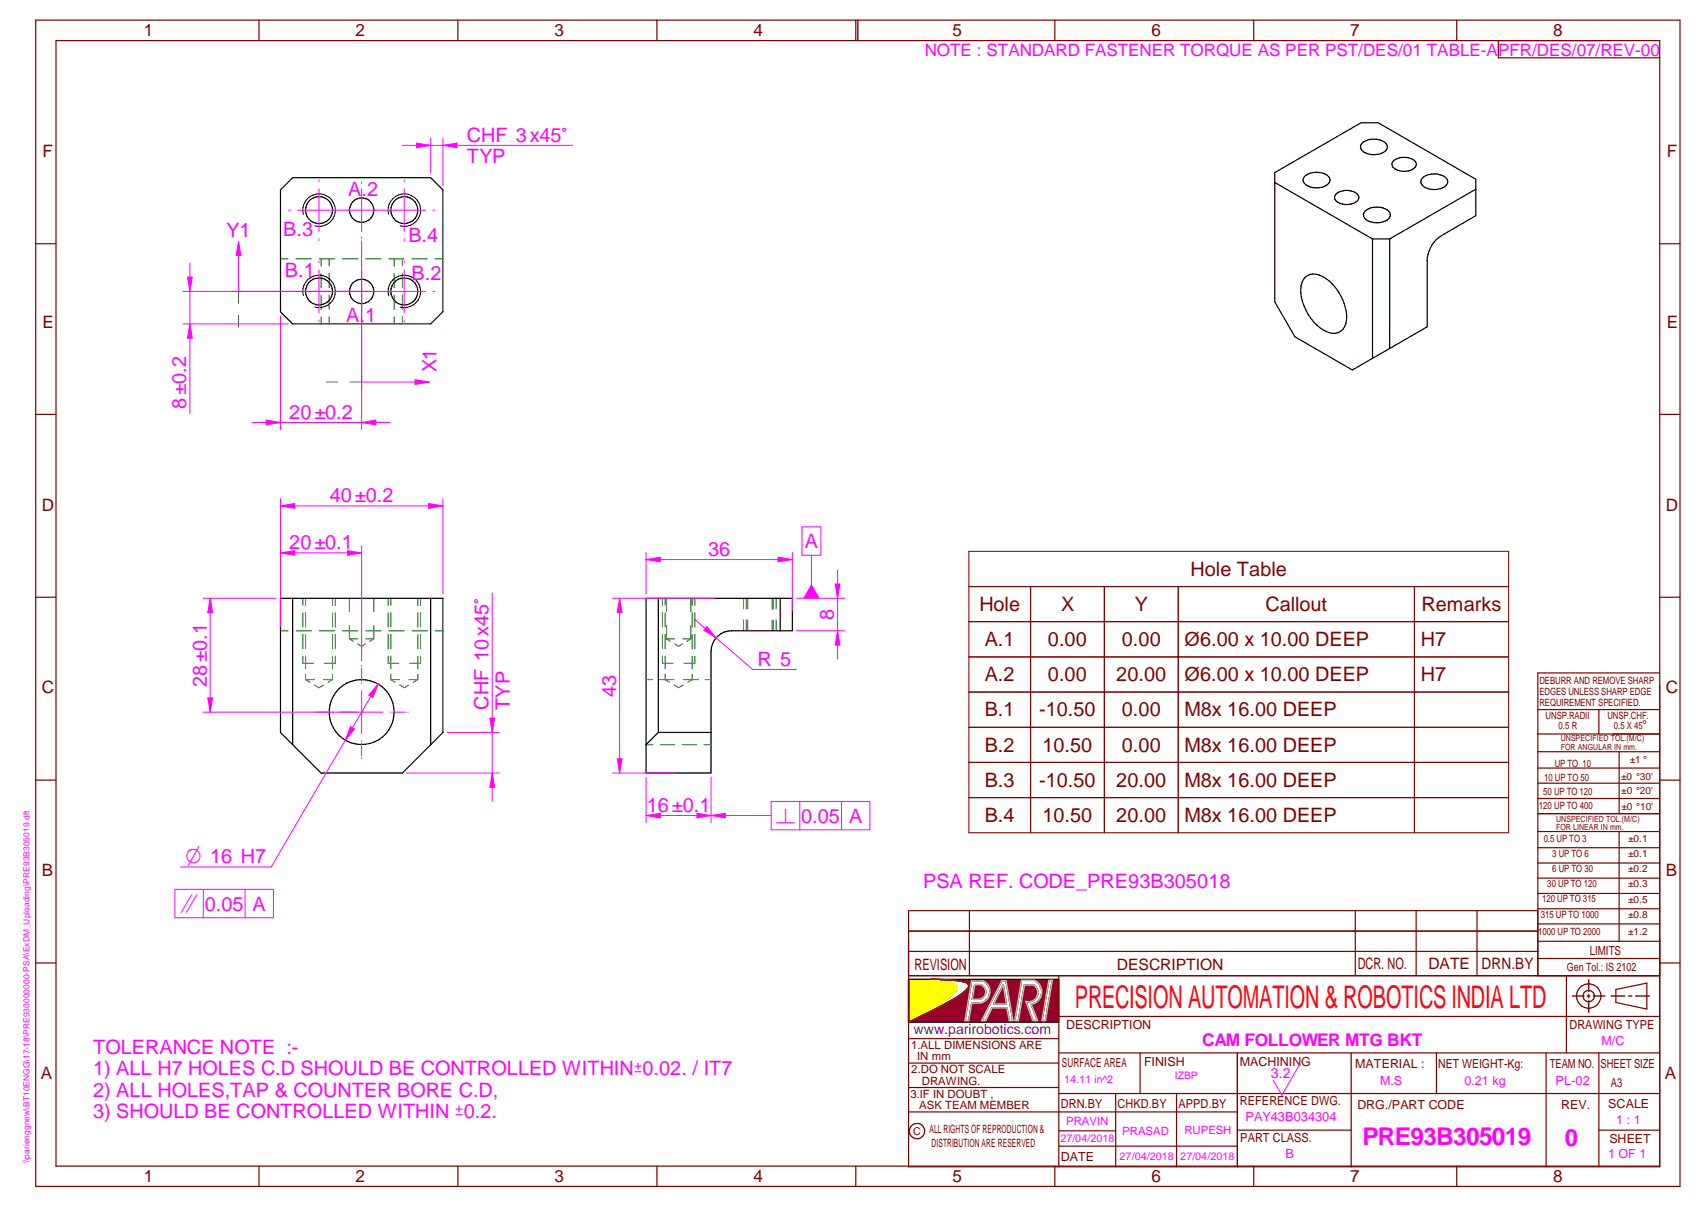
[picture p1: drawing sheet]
<svg xmlns="http://www.w3.org/2000/svg" width="420mm" height="297mm" viewBox="0 0 420 297" stroke-linecap="round" stroke-linejoin="round" font-family="sans-serif">
<g fill="none" stroke="#800000" stroke-width=".3">
<path d="M8.8 5h405v287h-405zM13.8 10h395v277h-395zM63.8 5v5M112.8 5v5M161.8 5v5M210.8 5v5M259.8 5v5M308.8 5v5M358.8 5v5M8.8 60h5M408.8 60h5M8.8 102h5"/>
<path d="M408.8 102h5M8.8 147h5M408.8 147h5M8.8 192h5M408.8 192h5M8.8 237h5M408.8 237h5M63.8 287v5M112.8 287v5M161.8 287v5M210.8 287v5M259.8 287v5"/>
<path d="M308.8 287v5M358.8 287v5"/>
</g>
<path d="M211.3 5v5" fill="none" stroke="#800000" stroke-width=".34"/>
<path d="M239.3 241.4h2.8a2.91 2.91 0 0 1 1.7 2.9 2.91 2.91 0 0 1-2.2 2.5l-2.3 .1-.7 4.3h-1zM246.7 241.3h1.1l1.7 9.9h-.9l-.6-3.2h-3.7l-1.5 3.2h-1zM251.6 241.3h3.2a3.2 3.2 0 0 1 1.7 3.2 3.2 3.2 0 0 1-2.5 2.7l1.6 4h-1.2l-1.8-4.8a2.25 2.25 0 0 0 2.8-1.1 2.25 2.25 0 0 0-.8-2.9h-2.3l-1.5 8.8h-.9zM258.3 241.3h.9l-1.7 9.9h-.9z" fill="none" stroke="#991b1e" stroke-width=".34"/>
<path d="M240.1 242.3h1.4a1.85 1.85 0 0 1 1.2 2 1.85 1.85 0 0 1-1.7 1.6h-1.5z" fill-rule="evenodd" fill="#990026"/>
<path d="M240.1 242.3h1.4a1.85 1.85 0 0 1 1.2 2 1.85 1.85 0 0 1-1.7 1.6h-1.5z" fill="none" stroke="#991b1e" stroke-width=".34"/>
<path d="M247.1 242.4l.8 4.7h-3.2z" fill="#990026"/>
<path d="M247.1 242.4l.8 4.7h-3.2z" fill="none" stroke="#991b1e" stroke-width=".34"/>
<path d="M238.4 242.1l-.2-.1a28.1 28.1 0 0 0-8.9-1l5.2 .9a1.32 1.32 0 0 1 1.2 1 1.32 1.32 0 0 1-.6 1.4l-3.3 2.5-8 4.7 5.6-2.7 5.3-2.8a10.3 10.3 0 0 0 3.9-3.3l-.2-.6M239.3 241.4h2.8a2.91 2.91 0 0 1 1.7 2.9 2.91 2.91 0 0 1-2.2 2.5l-2.3 .1-.7 4.3h-1zM240.1 242.3h1.4a1.85 1.85 0 0 1 1.2 2 1.85 1.85 0 0 1-1.7 1.6h-1.5zM246.7 241.3h1.1l1.7 9.9h-.9l-.6-3.2h-3.7l-1.5 3.2h-1zM247.1 242.4l.8 4.7h-3.2zM251.6 241.3h3.2a3.2 3.2 0 0 1 1.7 3.2 3.2 3.2 0 0 1-2.5 2.7l1.6 4h-1.2l-1.8-4.8a2.25 2.25 0 0 0 2.8-1.1 2.25 2.25 0 0 0-.8-2.9h-2.3l-1.5 8.8h-.9zM258.3 241.3h.9l-1.7 9.9h-.9z" fill="none" stroke="#000" stroke-width=".34"/>
<circle cx="238.4" cy="242.1" r=".17" fill="#000"/>
<path d="M240.1 242.3h1.4a1.85 1.85 0 0 1 1.2 2 1.85 1.85 0 0 1-1.7 1.6h-1.5zM247.1 242.4l.8 4.7h-3.2z" fill="none" stroke="#c0c0c0" stroke-width=".34"/>
<path d="M223.8 241h5.5l4.1 .6a2.41 2.41 0 0 1 2.3 1.4v.1a7.3 7.3 0 0 1-3.4 3.4l-8.5 5z" fill-rule="evenodd" fill="#ff0"/>
<path d="M223.8 241h5.5l5.2 .9a1.23 1.23 0 0 1 1.1 1.6l-1.3 1.5-2.5 1.8-8 4.7z" fill="none" stroke="#f1eb1f" stroke-width=".34"/>
<path d="M229.3 241l3.6 .5 2 .5a1.06 1.06 0 0 1 .8 .8 1.06 1.06 0 0 1-.3 1l-.9 1.1-3.5 2.5-7.2 4.1" fill="none" stroke="#ff0" stroke-width=".34"/>
<path d="M223.8 241v10.5" fill="none" stroke="#000" stroke-width=".34"/>
<path d="M223.8 241v10.5" fill="none" stroke="#000" stroke-width=".3"/>
<path d="M229.3 241l7.2 .4 1.7 .5 .3 .3 .1 .5-1.1 1.4-2.4 1.6-5.6 3.1-5.7 2.7h37v-10.5zM239.3 241.4h2.8a2.91 2.91 0 0 1 1.7 2.9 2.91 2.91 0 0 1-2.2 2.5l-2.3 .1-.7 4.3h-1zM251.6 241.3h3.2a3.2 3.2 0 0 1 1.7 3.2 3.2 3.2 0 0 1-2.5 2.7l1.6 4h-1.2l-1.8-4.8a2.25 2.25 0 0 0 2.8-1.1 2.25 2.25 0 0 0-.8-2.9h-2.3l-1.5 8.8h-.9zM258.3 241.3h.9l-1.7 9.9h-.9zM246.7 241.3h1.1l1.7 9.9h-.9l-.6-3.2h-3.7l-1.5 3.2h-1z" fill-rule="evenodd" fill="#990026"/>
<path d="M223.8 241h37v10.5h-37" fill="none" stroke="#000" stroke-width=".3"/>
<path d="M229.3 241h1a24.8 24.8 0 0 1 7.9 1l.2 .1" fill="none" stroke="#991b1e" stroke-width=".34"/>
<circle cx="238.4" cy="242.1" r=".17" fill="#991b1e"/>
<path d="M223.8 251.5l6.1-2.9 6.1-3.4-4.9 2.7zM229.3 241l2.9 .1a15.2 15.2 0 0 1 6.1 .9l.3 .4M236.8 244.6l-.8 .6M237.5 244.1l-.7 .5M238.1 243.5l-.6 .6M238.5 242.1l.1 .4M238.6 242.4l-.4 1M238.6 242.7l-.3 .6-.8 .8" fill="none" stroke="#991b1e" stroke-width=".34"/>
<path d="M239.3 241.4h2.8a2.91 2.91 0 0 1 1.7 2.9 2.91 2.91 0 0 1-2.2 2.5l-2.3 .1-.7 4.3h-1zM246.7 241.3h1.1l1.7 9.9h-.9l-.6-3.2h-3.7l-1.5 3.2h-1zM251.6 241.3h3.2a3.2 3.2 0 0 1 1.7 3.2 3.2 3.2 0 0 1-2.5 2.7l1.6 4h-1.2l-1.8-4.8a2.25 2.25 0 0 0 2.8-1.1 2.25 2.25 0 0 0-.8-2.9h-2.3l-1.5 8.8h-.9zM258.3 241.3h.9l-1.7 9.9h-.9z" fill="none" stroke="#c0c0c0" stroke-width=".34"/>
<g fill="none" stroke="#800000" stroke-width=".3">
<path d="M394.7 10h-25.7v4.2h39.8M378.7 174.6h30.1M393.8 174.6v6M408.8 168.6v118.5h-185v-63h154.9M408.8 165.6h-30.1v74.5M378.7 185h30.1M378.7 189h30.1M378.7 192.7h30.1M378.7 196.5h30.1M378.7 180.6h30.1M398.8 185v15.2M378.7 200.2h30.1"/>
<path d="M378.7 204.6h30.1M378.7 208.6h30.1M378.7 212.4h30.1M378.7 216.1h30.1M378.7 219.9h30.1M398.8 204.6v27M223.8 229.2h154.9M223.8 234.1h154.9M238.7 224.1v16M333.8 224.1v16M348.8 224.1v16M363.8 224.1v16"/>
<path d="M378.7 223.6h30.1M378.7 227.4h30.1M378.7 231.6h30.1M378.7 235.9h30.1M223.8 255.6h37M223.8 240.1h185M260.8 240.1v47M260.8 250.1h148M260.8 259.1h148M280.8 259.1v10M304.7 259.1v28M332.8 259.1v28"/>
<path d="M353.8 259.1v10M380.8 259.1v28M385.8 240.1v19M393.8 259.1v28M398 243.5l7.6-1.6v6.4l-7.6-1.6zM223.8 273.6h80.9M223.8 267.6h37M223.8 261.6h37M260.8 278.3h14M260.8 269.1h148M274.8 269.1v18M289.8 269.1v18"/>
<path d="M304.7 278.1h28.1M393.8 278.1h15M260.8 282.1h43.9"/>
<circle cx="391.3" cy="245.1" r="2.99"/>
<circle cx="391.3" cy="245.1" r="1.39"/>
<circle cx="225.8" cy="278.3" r="1.9"/>
</g>
<path d="M387.3 245.1h2.8M390.9 245.1h.7M391.3 241.1v2.9M391.3 244.8v.7M391.3 246.3v2.8M392.4 245.1h2.9M396.8 245.1h3.4M401.1 245.1h.8M402.8 245.1h3.5" fill="none" stroke="#800000" stroke-width=".34"/>
<g fill="none" stroke="#f0f" stroke-width=".25">
<path d="M71.1 51.7h.1M71.4 51.7h.2M73.3 51.7h31.5M78.6 44.2v.2M78.6 44.6v.1M78.6 46.5v10.5M78.6 58.7v.1M78.6 59.1v.1M89.1 44.7v.1M89.1 45v.2M89.1 46.5v10.5M89.1 58.2v.2"/>
<path d="M89.1 58.6v.1M99.6 44.2v.2M99.6 44.6v.1M99.6 46.5v10.5M99.6 58.7v.1M99.6 59.1v.1M106.6 51.7h.1M106.9 51.7h.2M71.1 71.7h.1M71.4 71.7h.2M73.3 71.7h31.5M78.6 64.2v.2"/>
<path d="M78.6 64.6v.1M78.6 66.5v10.5M78.6 78.7v.1M78.6 79v.2M89.1 64.7v.2M89.1 65.1v.1M89.1 66.5v10.5M89.1 78.2v.2M89.1 78.6v.1M99.6 64.2v.2M99.6 64.6v.1M99.6 66.5v10.5"/>
<path d="M99.6 78.7v.1M99.6 79v.2M106.6 71.7h.1M106.9 71.7h.2M50 147.2h18M51.8 147.2l.6 3.5h-1.2zM50 175.3h44.3M89.1 163.7v.3M89.1 164.4v3.2M89.1 168.1v.1M89.1 170v10.5M96.1 175.3h.2"/>
<path d="M96.7 175.3h3.2M100.4 175.3h.2M89.1 182.2v.2M89.1 182.8v3.3M89.1 186.5v.2M320 262l-4.3 7.5-2.1-3.7"/>
</g>
<g fill="none" stroke="#000" stroke-width=".3">
<path d="M335.4 35.3a4.7 4.7 0 0 1 6 0 1.45 1.45 0 0 1-1 2.3 4.8 4.8 0 0 1-5-.6 1.23 1.23 0 0 1 0-1.7zM343.1 39.6a4.1 4.1 0 0 1 5.6 .4 1.76 1.76 0 0 1-1.8 2 3.9 3.9 0 0 1-4-1.1v-.9zM69.1 46.7l3-3h34l3 3v30l-3 3h-34l-3-3zM314 44.9l24 13.9M321.3 43.5a4.6 4.6 0 0 1 5.9 0 1.45 1.45 0 0 1-.9 2.3 4.7 4.7 0 0 1-5-.7 1.17 1.17 0 0 1 0-1.6zM329 47.8a4 4 0 0 1 5.6 .4 1.76 1.76 0 0 1-1.9 2 3.9 3.9 0 0 1-4-1.2v-.8zM336.1 52.1a4.6 4.6 0 0 1 6 0 1.47 1.47 0 0 1-.9 2.3 4.7 4.7 0 0 1-5.1-.7 1.17 1.17 0 0 1 0-1.6zM338 58.8h4.3M338 58.8v29.4M342.3 58.8v27M350.3 43.9a4.6 4.6 0 0 1 5.9 0 1.45 1.45 0 0 1-.9 2.3 4.7 4.7 0 0 1-5-.6 1.17 1.17 0 0 1 0-1.7zM363.5 46.6l-21.2 12.2"/>
<path d="M321.5 68.2a3.8 3.8 0 0 1 5 .3 12.4 12.4 0 0 1 5.1 10.3 3.3 3.3 0 0 1-4.9 2.8 11.9 11.9 0 0 1-6.2-11.4l.2-.8zM342.3 85.8l9.2-5.4v-16.3a7.6 7.6 0 0 1 3.5-6.1l8.5-4.9v-9l-24-13.9h-4.3l-21.2 12.3v31.8l4.9 8.6 14.2 8.2 4.9-2.9M342.3 85.8l-4.3 2.4M69.1 147.2h40v33.1l-10 9.9h-20l-10-9.9zM72.1 147.2v36.1M106.1 147.2v36.1M159.1 147.2h36v8h-14.9a5.1 5.1 0 0 0-5.1 5v30h-16zM162.1 147.2v33.1M192.1 147.2v8M162.1 180.3h13M162.1 180.3l-3 3"/>
<circle cx="78.6" cy="51.7" r="3.3"/>
<circle cx="89.1" cy="51.7" r="3"/>
<circle cx="99.6" cy="51.7" r="3.3"/>
<circle cx="78.6" cy="71.7" r="3.3"/>
<circle cx="89.1" cy="71.7" r="2.99"/>
<circle cx="99.6" cy="71.7" r="3.3"/>
<circle cx="89.1" cy="175.2" r="8"/>
</g>
<g fill="none" stroke="#008000" stroke-width=".25">
<path d="M69.1 63.7h1.8M72.9 63.7h3.8M78.6 63.7h3.8M79.1 63.7v1.8M79.1 67.3v3.5M79.1 72.6v3.6M79.1 78v1.7M81.1 63.7v1.7M81.1 67.3v3.5M81.1 72.6v3.5M81.1 77.9v1.8M84.3 63.7h3.8"/>
<path d="M90 63.7h3.8M95.7 63.7h3.8M97.1 63.7v1.8M97.1 67.3v3.5M97.1 72.6v3.6M97.1 78v1.7M99.1 63.7v1.7M99.1 67.3v3.5M99.1 72.6v3.5M99.1 77.9v1.8M101.5 63.7h3.7M107.2 63.7h1.9"/>
<path d="M69.1 155.2h1.9M72.9 155.2h3.8M74.6 147.2v1.8M74.6 150.8v3.5M74.6 156.1v3.5M75.3 147.2v1.8M75.3 150.8v3.5M75.3 156.1v3.5M78.6 155.2h3.8M81.9 147.2v1.8M81.9 150.8v3.5M81.9 156.2v3.5"/>
<path d="M82.6 147.2v1.8M82.6 150.8v3.5M82.6 156.1v3.5M84.4 155.2h3.7M86.1 157.2h1.9M86.1 147.2v3.3M86.1 153.9v3.3M86.1 157.2l.9 .6M88.1 158.5l1 .5 .9-.5M90.1 157.2h2M90.1 155.2h3.7M92.1 147.2v3.4"/>
<path d="M92.1 154v3.2M92.1 157.2l-1 .7M95.6 147.2v1.8M95.6 150.8v3.5M95.6 156.1v3.5M95.8 155.2h3.8M96.3 147.2v1.8M96.3 150.8v3.5M96.3 156.1v3.5M101.5 155.2h3.8M102.9 147.2v1.8M102.9 150.8v3.5"/>
<path d="M102.9 156.2v3.5M103.6 147.2v1.8M103.6 150.8v3.5M103.6 156.1v3.5M107.2 155.2h1.9M163.1 147.2v1.8M163.1 150.8v3.5M163.1 156.1v3.5M163.8 147.2v1.8M163.8 150.8v3.5M163.8 156.1v3.5M164.2 157.2h1.9"/>
<path d="M164.2 147.2v3.3M164.2 153.9v3.3M164.2 157.2l.9 .6M166.1 158.5l1 .5 1-.5M168.1 157.2h2M170.1 147.2v3.4M170.1 154v3.2M170.1 157.2l-.9 .7M170.5 147.2v1.8M170.5 150.8v3.5M170.5 156.2v3.5M171.1 147.2v1.8"/>
<path d="M171.1 150.8v3.5M171.1 156.1v3.5M183.1 147.2v2.7M183.1 152.6v2.6M183.8 147.2v2.7M183.8 152.6v2.6M184.1 147.2v2.7M184.1 152.6v2.6M190.2 147.2v2.7M190.2 152.6v2.6M190.4 147.2v2.7M190.4 152.6v2.6"/>
<path d="M191.1 147.2v2.7M191.1 152.6v2.6M74.6 161.5v1.7h2.6M75.3 167.3h2.1M75.3 161.5v3M75.3 165.9v1.4M75.3 167.3l1 .6M77.5 168.6l1.1 .6 1.1-.6M79.7 167.3h2.2M81.9 161.5v3.1M81.9 165.9v1.4M81.9 167.3l-1.1 .6"/>
<path d="M82.6 161.5v1.7h-2.7M95.6 161.5v1.7h2.6M96.3 167.3h2.1M96.3 161.5v3M96.3 165.9v1.4M96.3 167.3l1 .6M98.5 168.6l1.1 .6 1.1-.6M100.7 167.3h2.2M102.9 161.5v3.1M102.9 165.9v1.4M102.9 167.3l-1.1 .6M103.6 161.5v1.7h-2.7"/>
<path d="M159.1 167.3h1.6M162.3 167.3h3.7M163.1 161.5v1.7h2.7M163.8 161.5v3M163.8 165.9v1.4l1.1 .6M166 168.6l1.1 .6 1.1-.6M168.3 167.3h3.7M170.5 161.5v3.1M170.5 165.9v1.4l-1.1 .6M171.1 161.5v1.7h-2.6M173.6 167.3h1.5M159.1 183.3h1.8"/>
<path d="M162.7 183.3h3.5M168 183.3h3.5M173.3 183.3h1.8"/>
</g>
<path d="M74.7 52.7a4 4 0 0 1 3.5-5 4 4 0 0 1 4.4 4.4 4 4 0 0 1-5.1 3.5M95.7 52.7a4 4 0 0 1 3.5-5 4 4 0 0 1 4.4 4.4 4 4 0 0 1-5.1 3.5M74.7 72.8a4 4 0 0 1 3.5-5.1 4 4 0 0 1 4.3 4.3 4 4 0 0 1-5 3.6M95.7 72.8a4 4 0 0 1 3.5-5.1 4 4 0 0 1 4.3 4.3 4 4 0 0 1-5 3.6" fill="none" stroke="#000" stroke-width=".25"/>
<path d="M51.8 147.2l.6 3.5h-1.2z" fill="#f0f"/>
<path d="M51.2 171.7h1.2l-.6 3.6z" fill="none" stroke="#f0f" stroke-width=".25"/>
<path d="M51.2 171.7h1.2l-.6 3.6z" fill="#f0f"/>
<path d="M89.1 59.3v46.4M69.1 77.8v27.9M65.6 103.4l3.5 .6-3.5 .6zM51.8 147.2v28.1" fill="none" stroke="#f0f" stroke-width=".25"/>
<path d="M65.6 103.4l3.5 .6-3.5 .6z" fill="#f0f"/>
<path d="M89.1 104l3.5-.6v1.2z" fill="none" stroke="#f0f" stroke-width=".25"/>
<path d="M89.1 104l3.5-.6v1.2z" fill="#f0f"/>
<path d="M89.1 72.8v23M89.1 94h16.6M102.2 93.4l3.5 .6-3.5 .6zM62.1 104h34" fill="none" stroke="#f0f" stroke-width=".25"/>
<path d="M102.2 93.4l3.5 .6-3.5 .6z" fill="#f0f"/>
<path d="M80.3 94h2.9M86.1 94h3" fill="none" stroke="#6d6d6d" stroke-width=".25"/>
<path d="M58.7 59.4v12.3M58.7 59.4l.6 3.5h-1.1zM57 71.7h31" fill="none" stroke="#f0f" stroke-width=".25"/>
<path d="M58.7 59.4l.6 3.5h-1.1z" fill="#f0f"/>
<path d="M58.7 71.7v2.9M58.7 77.6v2.9" fill="none" stroke="#6d6d6d" stroke-width=".25"/>
<path d="M238.6 135.7h132.9v69.2h-132.9zM238.6 144.4h132.9M238.6 153h132.9M253.8 144.4v60.5M272 144.4v60.5M290.2 144.4v60.5M348.3 144.4v60.5M238.6 161.7h132.9M238.6 170.3h132.9M238.6 179h132.9M238.6 187.6h132.9M238.6 196.3h132.9" fill="none" stroke="#800000" stroke-width=".25"/>
<path d="M45 79.7h26M45 71.7h46M46.8 79.7l.6 3.5h-1.2z" fill="none" stroke="#f0f" stroke-width=".25"/>
<path d="M46.8 79.7l.6 3.5h-1.2z" fill="#f0f"/>
<path d="M46.2 68.2h1.2l-.6 3.5z" fill="none" stroke="#f0f" stroke-width=".25"/>
<path d="M46.2 68.2h1.2l-.6 3.5z" fill="#f0f"/>
<path d="M46.8 64.7v37.1M69.1 122.7v23.5M69.1 124.5l3.5-.6v1.2zM109.1 122.7v23.5" fill="none" stroke="#f0f" stroke-width=".25"/>
<path d="M69.1 124.5l3.5-.6v1.2z" fill="#f0f"/>
<path d="M105.6 123.9l3.5 .6-3.5 .6z" fill="none" stroke="#f0f" stroke-width=".25"/>
<path d="M105.6 123.9l3.5 .6-3.5 .6z" fill="#f0f"/>
<path d="M69.1 124.5h40M69.1 134.3v19.9M69.1 136.1l3.5-.6v1.2zM89.1 134.3v28.4" fill="none" stroke="#f0f" stroke-width=".25"/>
<path d="M69.1 136.1l3.5-.6v1.2z" fill="#f0f"/>
<path d="M85.6 135.5l3.5 .6-3.5 .6z" fill="none" stroke="#f0f" stroke-width=".25"/>
<path d="M85.6 135.5l3.5 .6-3.5 .6z" fill="#f0f"/>
<path d="M69.1 136.1h20M159.1 135.9v10.3M159.1 137.7l3.5-.6v1.2zM195.1 135.9v14.3" fill="none" stroke="#f0f" stroke-width=".25"/>
<path d="M159.1 137.7l3.5-.6v1.2z" fill="#f0f"/>
<path d="M191.6 137.1l3.5 .6-3.5 .6z" fill="none" stroke="#f0f" stroke-width=".25"/>
<path d="M191.6 137.1l3.5 .6-3.5 .6z" fill="#f0f"/>
<path d="M159.1 137.7h36M150.9 147.2h25.2M152.6 147.2l.6 3.5h-1.2zM150.9 190.2h15.2" fill="none" stroke="#f0f" stroke-width=".25"/>
<path d="M152.6 147.2l.6 3.5h-1.2z" fill="#f0f"/>
<path d="M152 186.7h1.2l-.6 3.5z" fill="none" stroke="#f0f" stroke-width=".25"/>
<path d="M152 186.7h1.2l-.6 3.5z" fill="#f0f"/>
<path d="M152.6 147.2v43M171.1 152.4l14.3 12.4h10.8M174.1 154.2l2.2 2.8-3-1.9z" fill="none" stroke="#f0f" stroke-width=".25"/>
<path d="M174.1 154.2l2.2 2.8-3-1.9z" fill="#f0f"/>
<path d="M159.1 191.3v11.2M175.1 191.3v11.2M171.7 200.2l3.4 .5-3.4 .6z" fill="none" stroke="#f0f" stroke-width=".25"/>
<path d="M171.7 200.2l3.4 .5-3.4 .6z" fill="#f0f"/>
<path d="M159.1 200.7l3.5-.5v1.1z" fill="none" stroke="#f0f" stroke-width=".25"/>
<path d="M159.1 200.7l3.5-.5v1.1z" fill="#f0f"/>
<path d="M196.2 147.2h11.8M196.2 155.2h11.8M205.7 143.7h1.2l-.6 3.5zM159.1 200.7h16" fill="none" stroke="#f0f" stroke-width=".25"/>
<path d="M205.7 143.7h1.2l-.6 3.5z" fill="#f0f"/>
<path d="M206.3 155.2l.6 3.5h-1.2z" fill="none" stroke="#f0f" stroke-width=".25"/>
<path d="M206.3 155.2l.6 3.5h-1.2z" fill="#f0f"/>
<path d="M106.1 34v8.7M109.1 34v11.7M109.1 35.8l3.5-.6v1.2zM206.3 140.3v21.9" fill="none" stroke="#f0f" stroke-width=".25"/>
<path d="M109.1 35.8l3.5-.6v1.2z" fill="#f0f"/>
<path d="M102.6 35.2l3.5 .6-3.5 .6z" fill="none" stroke="#f0f" stroke-width=".25"/>
<path d="M102.6 35.2l3.5 .6-3.5 .6z" fill="#f0f"/>
<path d="M99.1 35.8h41.9M93.1 168.3l-26.3 45.1h-22.4M93.1 168.3l-1.2 3.4-1.1-.6z" fill="none" stroke="#f0f" stroke-width=".25"/>
<path d="M93.1 168.3l-1.2 3.4-1.1-.6z" fill="#f0f"/>
<path d="M86.3 178.8l1 .6-2.3 2.8z" fill="none" stroke="#f0f" stroke-width=".25"/>
<path d="M86.3 178.8l1 .6-2.3 2.8z" fill="#f0f"/>
<path d="M199.8 136.7v10.5" fill="none" stroke="#f0f" stroke-width=".25"/>
<path d="M199.8 143.7l2.1 3.5h-4.1z" fill="#f0f"/>
<path d="M197.5 129.7h4.7v7h-4.7zM175.1 200.7h8.2" fill="none" stroke="#f0f" stroke-width=".25"/>
<path d="M175.1 200.7l3.5-.5v1.1z" fill="#f0f"/>
<path d="M100.1 190.2h22.9M110.1 180.3h12.9M121.2 190.2l.6 3.6h-1.2zM189.9 197.2h24.3v7h-24.3zM197 197.2v7M207.3 197.2v7M175.1 200.7l3.5-.5v1.1zM183.3 200.7h6.6" fill="none" stroke="#f0f" stroke-width=".25"/>
<path d="M121.2 190.2l.6 3.6h-1.2z" fill="#f0f"/>
<path d="M120.6 176.7h1.2l-.6 3.6z" fill="none" stroke="#f0f" stroke-width=".25"/>
<path d="M120.6 176.7h1.2l-.6 3.6z" fill="#f0f"/>
<path d="M121.2 145.9v51.3M43.1 218.9h24.2v6.9h-24.2zM50.1 218.9v6.9M60.4 218.9v6.9" fill="none" stroke="#f0f" stroke-width=".25"/>
<text font-size="7.7" fill="#f00" x="264.7" y="248.1">PRECISION AUTOMATION &amp; ROBOTICS INDIA LTD</text>
<text font-size="6" fill="#f0f" x="335.5" y="281.7">PRE93B305019</text>
<text font-size="5.9" fill="#f0f" x="385.4" y="282.1">0</text>
<g font-size="5.4" fill="#f0f">
<text x="191" y="202.5">n</text>
<text x="45.7" y="212.5">O 16 H7</text>
<text x="44.4" y="224.1">i</text>
</g>
<g font-size="4.9" fill="#f0f">
<text x="115" y="34.9">CHF 3x45v</text>
<text x="115" y="40.2">TYP</text>
<text x="85.8" y="48.3">A.2</text>
<text x="55.8" y="58.2">Y1</text>
<text x="69.8" y="58.1">B.3</text>
<text x="100.6" y="59.5">B.4</text>
<text x="70.1" y="68.3">B.1</text>
<text x="101.4" y="68.9">B.2</text>
<text x="85.2" y="79.2">A.1</text>
<text x="107.5" y="91.6" transform="rotate(-90 107.5 91.6)">X1</text>
<text x="45.9" y="100.6" transform="rotate(-90 45.9 100.6)">8±0.2</text>
<text x="71.2" y="103.1">20±0.2</text>
<text x="81.2" y="123.6">40±0.2</text>
<text x="71.2" y="135.2">20±0.1</text>
<text x="174.4" y="136.8">36</text>
<text x="198.2" y="134.9">A</text>
<text x="205.4" y="152.6" transform="rotate(-90 205.4 152.6)">8</text>
<text x="186.6" y="163.9">R 5</text>
<text x="50.9" y="169.1" transform="rotate(-90 50.9 169.1)">28±0.1</text>
<text x="151.7" y="171.5" transform="rotate(-90 151.7 171.5)">43</text>
<text x="120.3" y="174.7" transform="rotate(-90 120.3 174.7)">CHF 10x45v</text>
<text x="125.6" y="174.7" transform="rotate(-90 125.6 174.7)">TYP</text>
<text x="159.3" y="199.9">16±0.1</text>
<text x="197.3" y="202.5">0.05 A</text>
<text x="227.4" y="218.7">PSA REF. CODE_PRE93B305018</text>
<text x="50.4" y="224.1">0.05 A</text>
<text x="22.9" y="259.4">TOLERANCE NOTE :-</text>
<text x="22.9" y="264.7">1) ALL H7 HOLES C.D SHOULD BE CONTROLLED WITHINu0.02. / IT7</text>
<text x="22.9" y="269.9">2) ALL HOLES,TAP &amp; COUNTER BORE C.D,</text>
<text x="22.9" y="275.2">3) SHOULD BE CONTROLLED WITHIN u0.2.</text>
</g>
<g font-size="4.9" fill="#800000">
<text x="293.2" y="141.7">Hole Table</text>
<text x="241.2" y="150.3">Hole</text>
<text x="261.4" y="150.3">X</text>
<text x="279.5" y="150.3">Y</text>
<text x="311.6" y="150.3">Callout</text>
<text x="350.1" y="150.3">Remarks</text>
<text x="242.5" y="159">A.1</text>
<text x="258.1" y="159">0.00</text>
<text x="276.3" y="159">0.00</text>
<text x="291.8" y="159">Ø6.00 x 10.00 DEEP</text>
<text x="350" y="159">H7</text>
<text x="242.5" y="167.6">A.2</text>
<text x="258.1" y="167.6">0.00</text>
<text x="274.9" y="167.6">20.00</text>
<text x="291.8" y="167.6">Ø6.00 x 10.00 DEEP</text>
<text x="350" y="167.6">H7</text>
<text x="242.5" y="176.3">B.1</text>
<text x="255.9" y="176.3">-10.50</text>
<text x="276.3" y="176.3">0.00</text>
<text x="291.8" y="176.3">M8x 16.00 DEEP</text>
<text x="242.5" y="185">B.2</text>
<text x="256.7" y="185">10.50</text>
<text x="276.3" y="185">0.00</text>
<text x="291.8" y="185">M8x 16.00 DEEP</text>
<text x="242.5" y="193.6">B.3</text>
<text x="255.9" y="193.6">-10.50</text>
<text x="274.9" y="193.6">20.00</text>
<text x="291.8" y="193.6">M8x 16.00 DEEP</text>
<text x="242.5" y="202.3">B.4</text>
<text x="256.7" y="202.3">10.50</text>
<text x="274.9" y="202.3">20.00</text>
<text x="291.8" y="202.3">M8x 16.00 DEEP</text>
</g>
<text font-size="4.3" fill="#f0f" x="296.1" y="257.4">CAM FOLLOWER MTG BKT</text>
<g font-size="4.2" fill="#800000">
<text x="35.4" y="9">1</text>
<text x="87.6" y="9">2</text>
<text x="136.6" y="9">3</text>
<text x="185.6" y="9">4</text>
<text x="234.6" y="9">5</text>
<text x="283.6" y="9">6</text>
<text x="332.6" y="9">7</text>
<text x="382.6" y="9">8</text>
<text x="10.5" y="38.7">F</text>
<text x="410.5" y="38.7">F</text>
<text x="10.5" y="80.6">E</text>
<text x="410.5" y="80.6">E</text>
<text x="10.3" y="125.6">D</text>
<text x="410.2" y="125.6">D</text>
<text x="10.3" y="170.6">C</text>
<text x="410.2" y="170.6">C</text>
<text x="10.3" y="215.6">B</text>
<text x="410.2" y="215.6">B</text>
<text x="10" y="265.6">A</text>
<text x="410" y="265.6">A</text>
<text x="35.4" y="291">1</text>
<text x="87.6" y="291">2</text>
<text x="136.6" y="291">3</text>
<text x="185.6" y="291">4</text>
<text x="234.6" y="291">5</text>
<text x="283.6" y="291">6</text>
<text x="332.6" y="291">7</text>
<text x="382.6" y="291">8</text>
</g>
<g font-size="4.2" fill="#f0f">
<text x="227.7" y="13.8">NOTE : STANDARD FASTENER TORQUE AS PER PST/DES/01 TABLE-A</text>
<text x="369" y="13.7">PFR/DES/07/REV-00</text>
</g>
<g font-size="3.9" fill="#800000">
<text x="225.2" y="238.8">REVISION</text>
<text x="275.1" y="238.8">DESCRIPTION</text>
<text x="334.4" y="238.6">DCR. NO.</text>
<text x="351.8" y="238.6">DATE</text>
<text x="364.9" y="238.5">DRN.BY</text>
</g>
<text font-size="3.5" fill="#00f" x="224.9" y="254.5">www.parirobotics.com</text>
<text font-size="3.5" fill="#f0f" x="313" y="265.2">3.2</text>
<g font-size="3.1" fill="#800000">
<text x="404.4" y="179.5">°</text>
<text x="391.5" y="235.1">LIMITS</text>
<text x="262.6" y="253.2">DESCRIPTION</text>
<text x="386.5" y="253.2">DRAWING TYPE</text>
<text x="261.5" y="262.5">SURFACE AREA</text>
<text x="281.8" y="262.4">FINISH</text>
<text x="305.4" y="262.4">MACHINING</text>
<text x="333.8" y="262.9">MATERIAL :</text>
<text x="354.2" y="262.9">NET WEIGHT-Kg:</text>
<text x="381.7" y="262.7">TEAM NO.</text>
<text x="394.2" y="262.7">SHEET SIZE</text>
<text x="396.7" y="267.5">A3</text>
<text x="261.3" y="272.8">DRN.BY</text>
<text x="275.2" y="272.7">CHKD.BY</text>
<text x="290.3" y="272.8">APPD.BY</text>
<text x="305.4" y="271.9">REFERENCE DWG.</text>
<text x="334.3" y="272.9">DRG./PART CODE</text>
<text x="384.5" y="272.8">REV.</text>
<text x="396.1" y="272.7">SCALE</text>
<text x="305.5" y="281">PART CLASS.</text>
<text x="396.4" y="281.2">SHEET</text>
<text x="261.3" y="285.8">DATE</text>
</g>
<g font-size="3.1" fill="#f0f">
<text x="394.5" y="257.1">M/C</text>
<text x="339.9" y="267.1">M.S</text>
<text x="360.7" y="267">0.21 kg</text>
<text x="383.1" y="267.1">PL-02</text>
<text x="306.7" y="275.9">PAY43B034304</text>
<text x="398" y="276.5">1 : 1</text>
<text x="316.6" y="284.9">B</text>
<text x="396.1" y="284.9">1 OF 1</text>
</g>
<g font-size="2.8" fill="#800000">
<text x="385.9" y="238.9">Gen Tol.: IS 2102</text>
<text x="224.4" y="258.1">1.ALL DIMENSIONS ARE</text>
<text x="225.9" y="260.9">IN mm</text>
<text x="224.4" y="264.2">2.DO NOT SCALE</text>
<text x="227.1" y="267">DRAWING.</text>
<text x="224.2" y="270.2">3.IF IN DOUBT ,</text>
<text x="226.4" y="273">ASK TEAM MEMBER</text>
<text x="228.9" y="278.8">ALL RIGHTS OF REPRODUCTION &amp;</text>
<text x="229.4" y="282.3">DISTRIBUTION ARE RESERVED</text>
</g>
<g font-size="2.8" fill="#f0f">
<text x="262.6" y="276.8">PRAVIN</text>
<text x="276.4" y="279.2">PRASAD</text>
<text x="291.7" y="279.1">RUPESH</text>
</g>
<g font-size="2.7" fill="#f0f">
<text x="262.1" y="266.5">14.11 in^2</text>
<text x="261.1" y="281">27/04/2018</text>
<text x="275.7" y="285.5">27/04/2018</text>
<text x="290.7" y="285.5">27/04/2018</text>
</g>
<text font-size="2.7" fill="#800000" x="224.9" y="279.4">C</text>
<g font-size="2.5" fill="#800000">
<text x="379.1" y="168.2">DEBURR AND REMOVE SHARP</text>
<text x="379.1" y="171">EDGES UNLESS SHARP EDGE</text>
<text x="379.1" y="173.7">REQUIREMENT SPECIFIED.</text>
<text x="380.7" y="177">UNSP.RADII</text>
<text x="383.9" y="179.5">0.5 R</text>
<text x="395.9" y="177">UNSP.CHF.</text>
<text x="397.5" y="179.4">0.5 X 45</text>
<text x="382.9" y="188.7">UP TO 10</text>
<text x="401.4" y="187.9">±1 °</text>
<text x="380.1" y="195.6">50 UP TO 120</text>
<text x="380.3" y="192.2">10 UP TO 50</text>
<text x="399.3" y="192.1">±0 °30'</text>
<text x="399.3" y="195.4">±0 °20'</text>
<text x="379" y="199.1">120 UP TO 400</text>
<text x="399.3" y="199.3">±0 °10'</text>
<text x="380.2" y="207.1">0.5 UP TO 3</text>
<text x="401" y="207.2">±0.1</text>
<text x="382.3" y="210.9">3 UP TO 6</text>
<text x="382.3" y="214.6">6 UP TO 30</text>
<text x="401" y="210.9">±0.1</text>
<text x="401" y="214.7">±0.2</text>
<text x="381.1" y="218.4">30 UP TO 120</text>
<text x="401" y="218.4">±0.3</text>
<text x="379.5" y="225.8">315 UP TO 1000</text>
<text x="379.8" y="222.1">120 UP TO 315</text>
<text x="401" y="222.2">±0.5</text>
<text x="401" y="225.9">±0.8</text>
<text x="378.8" y="230.1">1000 UP TO 2000</text>
<text x="401" y="230.2">±1.2</text>
</g>
<text font-size="2.5" fill="#f0f" x="289.4" y="265.6">IZBP</text>
<g font-size="2.1" fill="#800000">
<text x="384.4" y="182.5">UNSPECIFIED TOL.(M/C)</text>
<text x="384.4" y="184.5">FOR ANGULAR IN mm.</text>
<text x="383.2" y="202.2">UNSPECIFIED TOL.(M/C)</text>
<text x="383.2" y="204.3">FOR LINEAR IN mm.</text>
</g>
<text font-size="2.1" fill="#f0f" x="7.2" y="286.3" transform="rotate(-90 7.2 286.3)">\\parienggnew\BT10ENGG\17-18\PRE930000000-PSA\ExDM_Uploading\PRE93B305019.dft</text>
</svg>
